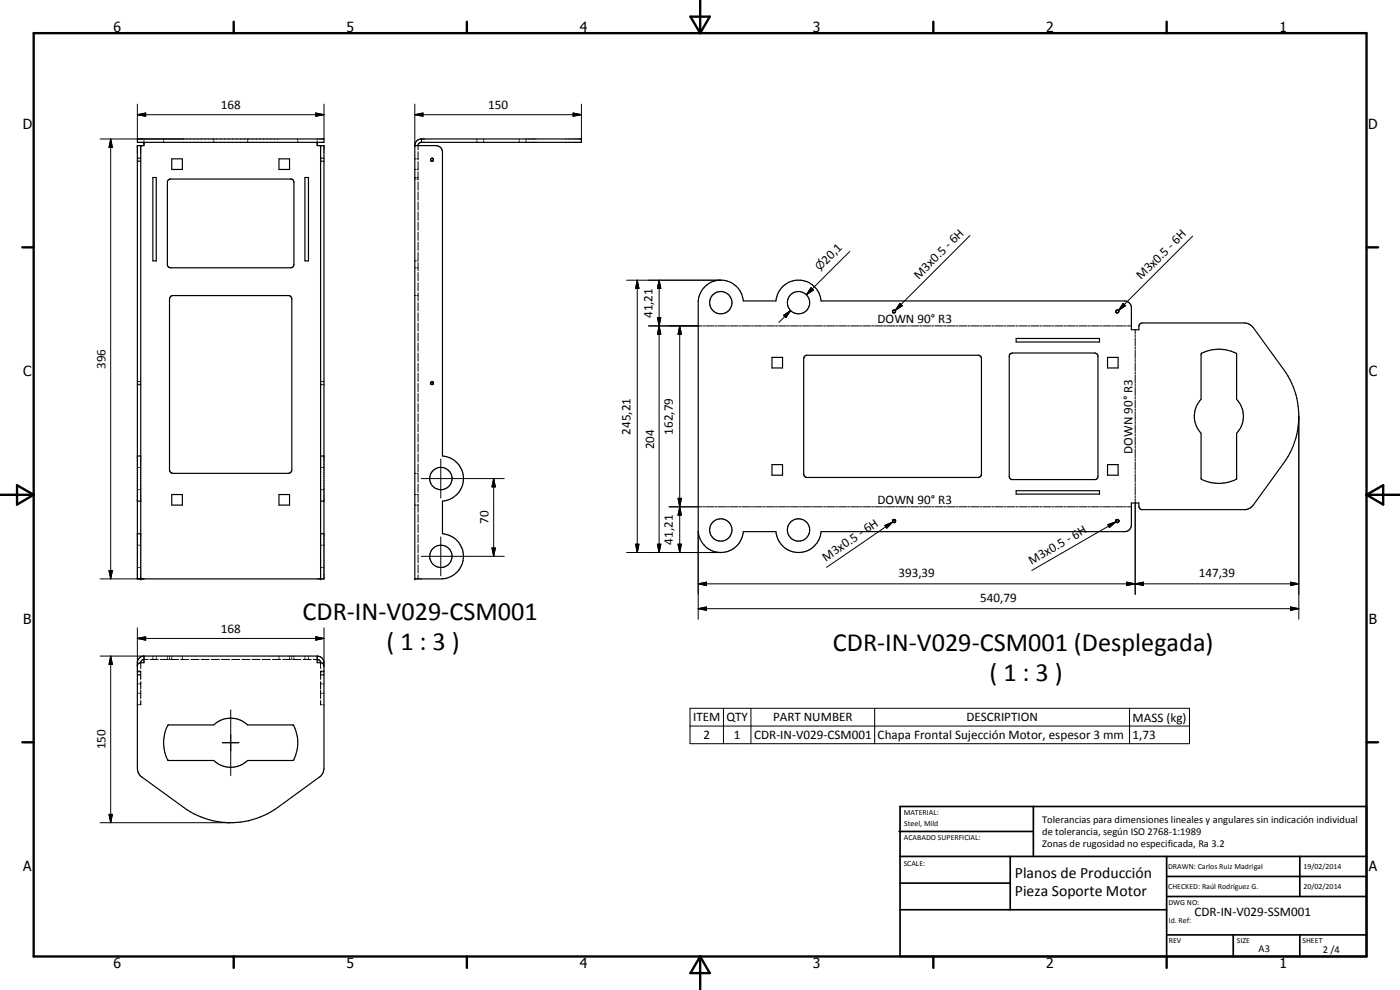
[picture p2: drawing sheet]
<svg xmlns="http://www.w3.org/2000/svg" width="420mm" height="297mm" viewBox="0 0 420 297" stroke-linecap="round" stroke-linejoin="round" font-family="sans-serif">
<g fill="none" stroke="#000" stroke-width=".35">
<path d="M41.2 41.7h56v1h-56zM42.2 43.7v130M43.2 42.7v1h-2v130h56v-130h-2v-1M45.9 53.3h1v25h-1zM50.4 54.1l.6-.4 36.7 .1 .5 .9v24.7a.94 .94 0 0 1-1 .9h-35.9l-.7-.2-.4-.5v-25.1zM51.6 47.7h3.1v3.1h-3.1zM83.7 47.7h3.2v3.1h-3.2zM91.5 53.3h1.1v25h-1.1zM96.2 43.7v130M124.5 43.7h6.3a1.98 1.98 0 0 1 2 1.6v91.5a6.8 6.8 0 0 1 6.3 6.8 6.8 6.8 0 0 1-6.3 6.8v9.7a6.8 6.8 0 0 1 6.3 6.8 6.8 6.8 0 0 1-6.3 6.8h-8.3v-130.4l.7-1.1 .9-.5h48.4v1h-48.2l-.6 .4-.2 .6M126.5 41.7v1M51.3 88.9l.4-.2h35.1l.5 .4 .3 .6v51.3l-.4 .8-.6 .2h-34.7l-.6-.2-.3-.3-.1-51.8z"/>
<path d="M209.5 90.3h.1M209.5 90.3v69.2M209.6 90.3a6.8 6.8 0 0 1 6.7-6.3 6.8 6.8 0 0 1 6.8 6.3h9.8a6.8 6.8 0 0 1 6.7-6.3 6.8 6.8 0 0 1 6.8 6.3h91.1a2.09 2.09 0 0 1 2 2v6.6h2.3l.1-1.4 .9-.6h30.7l1.2 .3 1.4 1.1 9.1 12.5a23.9 23.9 0 0 1 0 28.2l-9.1 12.6-1.4 1.1-.8 .2h-31.3l-.4-.2a1.84 1.84 0 0 1-.4-1.8h-2.3v6.6a2 2 0 0 1-2 2h-91.1a6.8 6.8 0 0 1-6.8 6.3 6.8 6.8 0 0 1-6.7-6.3h-9.8a6.8 6.8 0 0 1-6.8 6.3 6.8 6.8 0 0 1-6.7-6.3M231.7 107.2h3.2v3.2h-3.2zM241.4 107l.6-.4h51.8l.4 .2 .3 .8v34.6l-.2 .7-.8 .4h-51.3l-.6-.3-.4-.8v-34.6zM303.2 106.2l.7-.3h24.6l.8 .4 .2 .4v36.4l-.3 .6-.5 .2h-25.1l-.6-.6-.1-36.4zM305 101.6h25v1h-25zM332.4 107.2h3.2v3.2h-3.2zM360.5 106a11.1 11.1 0 0 1 10.6 .2v13.6a7.4 7.4 0 0 1 0 10.2v13.7a11 11 0 0 1-10.6 0v-13.7a7.4 7.4 0 0 1 0-10.2zM41.2 136.8h1M96.2 136.8h1M231.7 139.4h3.2v3.2h-3.2z"/>
<path d="M332.4 139.4h3.2v3.2h-3.2zM41.2 150.4h1M51.6 148.4h3.1v3.2h-3.1zM83.7 148.4h3.2v3.2h-3.2zM96.2 150.4h1M209.5 159.5h.1M305 147.2h25v1.1h-25zM335.1 156h.5l.1 .3-.1 .4h-.5l-.2-.2zM41.2 173.7h1M41.2 160.1h1M96.2 173.7h1M96.2 160.1h1"/>
<path d="M42.2 198.8l-.6 .3-.4 .5M43.2 196.8a2 2 0 0 0-2 2l.1 32.6 .9 1.5 12.9 9.4a24 24 0 0 0 28.2 0l12.9-9.4 .9-1.5 .1-32.6a2 2 0 0 0-2-2M43.2 196.8v2h-1M43.2 197.9l-.6 .2-.4 .7M43.2 196.8h52M95.2 196.8v2h1M95.2 197.9l.6 .2 .4 .7M96.2 198.8l.8 .4 .2 .7M50.4 217.6l13.8-.1a7.3 7.3 0 0 1 10.1 0l13.8 .1a11.4 11.4 0 0 1 0 10.5l-13.8 .1a7.4 7.4 0 0 1-10.1 0h-13.6a10.8 10.8 0 0 1-.2-10.6z"/>
<circle cx="129.6" cy="47.9" r=".41"/>
<circle cx="216.3" cy="90.8" r="3.4"/>
<circle cx="239.6" cy="90.8" r="3.4"/>
<circle cx="268.3" cy="93.5" r=".41"/>
<circle cx="335.3" cy="93.5" r=".42"/>
<circle cx="129.6" cy="114.9" r=".41"/>
<circle cx="132.3" cy="143.6" r="3.4"/>
<circle cx="216.3" cy="159" r="3.4"/>
<circle cx="239.7" cy="159" r="3.4"/>
<circle cx="268.3" cy="156.3" r=".42"/>
<circle cx="132.3" cy="166.9" r="3.4"/>
</g>
<g fill="none" stroke="#000" stroke-width=".3">
<path d="M41.2 34.4l2.5-.5v1zM41.2 31.2v10.5M41.2 34.4h56M94.7 33.9l2.5 .5-2.5 .5zM97.2 31.2v10.5M124.5 34.4l2.4-.5v1zM124.5 34.4h50M124.5 31.2v12.5M172 33.9l2.5 .5-2.5 .5zM174.5 31.2v10.5M30 41.7h25.1M33.2 41.7l.5 2.5h-1z"/>
<path d="M33.2 41.7v132M41.2 47.5h.4M41.2 48.3h.4M41.2 47.4h.4M41.2 48.4h.4M41.9 47.5h.3M41.9 48.3h.3M41.9 47.4h.3M41.9 48.4h.3M43.2 41.7v.3M43.2 42.3v.4M49.1 41.7v.3"/>
<path d="M49.1 42.3v.4M64.2 41.7v.3M64.2 42.3v.4M74.3 41.7v.3M74.3 42.3v.4M89.4 41.7v.3M89.4 42.3v.4M95.2 41.7v.3M95.2 42.3v.4M96.2 47.5h.4M96.2 48.3h.4M96.2 47.4h.4"/>
<path d="M96.2 48.4h.4M96.9 47.5h.3M96.9 48.3h.3M96.9 47.4h.3M96.9 48.4h.3M124.5 53.3h.3M124.5 50.8h.3M124.5 47.7h.3M124.5 53.7h.3M125.1 53.3h.4M125.1 50.8h.4M125.1 47.7h.4"/>
<path d="M125.1 53.7h.4M125.5 43.7v1.2M125.5 45.5v2.4M125.5 48.5v2.5M125.5 51.6v2.4M125.5 54.6v2.4M125.5 57.6v2.4M129.6 47.4l.4 .2a.49 .49 0 0 1-.1 .8 .49 .49 0 0 1-.8-.4M143.1 41.7v.3M143.1 42.3v.4M145.1 41.7v.3M145.1 42.3v.4"/>
<path d="M155.8 41.7v.3M155.8 42.3v.4M157.8 41.7v.3M157.8 42.3v.4M124.5 78.3h.3M125.1 78.3h.4M125.5 60.6v2.4M125.5 63.6v2.5M125.5 66.7v2.4M125.5 69.7v2.4M125.5 72.7v2.4M125.5 75.7v2.4"/>
<path d="M125.5 78.8v2.4M255 75.4l-13 13M291.1 70.7l-22.4 22.4M357.9 70.9l-22.2 22.2M124.5 80.3h.3M124.5 88.7h.3M125.1 80.3h.4M125.1 88.7h.4M125.5 81.8v2.4M125.5 84.8v2.4M125.5 87.8v2.5M125.5 90.8v2.5"/>
<path d="M125.5 93.9v2.4M125.5 96.9v2.4M125.5 99.9v2.5M188.1 84.1h28.2M191.3 84.1l.5 2.4h-1.1zM191.3 84.1v81.7M194.6 97.8h16.1M197.3 95.3h1l-.5 2.5zM197.3 95.3l1 5h-1l1-5zM197.8 97.8l.5 2.5h-1zM197.8 84.1l.5 2.4h-1zM197.8 84.1v81.7"/>
<path d="M204 97.8l.5 2.5h-1zM204 97.8v68M211 97.8h.7M212 97.8h2.4M214.7 97.8h.6M215.5 97.8h2.5M218.3 97.8h.6M219.1 97.8h2.5M221.9 97.8h.6M222.8 97.8h2.4M225.5 97.8h.6M226.4 97.8h2.4"/>
<path d="M229.1 97.8h.6M230 97.8h2.4M232.7 97.8h.6M233.6 97.8h2.4M235.2 94.6l2.1-1.4-1.4 2.1zM236.3 97.8h.6M237.2 97.8h2.4M237.3 93.2l-3.5 3.5M239.9 97.8h.6M240.8 97.8h2.4M243.4 86.3l.7 .7-2.1 1.4zM243.5 97.8h.7"/>
<path d="M244.4 97.8h2.4M247.2 97.8h.6M248.1 97.8h2.4M250.8 97.8h.6M251.7 97.8h2.4M254.4 97.8h.6M255.3 97.8h2.4M258 97.8h.6M258.9 97.8h2.4M261.6 97.8h.6M262.5 97.8h2.4M265.2 97.8h.6"/>
<path d="M266.1 97.8h2.4M268.8 93.6l-.3-.6h-.3a.49 .49 0 0 0-.4 .5 .49 .49 0 0 0 .5 .5M268.8 97.8h.6M269.7 97.8h2.4M270.1 91l.7 .7-2.1 1.4zM272.4 97.8h.6M273.3 97.8h2.4M276 97.8h.6M276.9 97.8h2.4M279.6 97.8h.6M280.6 97.8h2.4M283.3 97.8h.6"/>
<path d="M284.2 97.8h2.4M286.9 97.8h.6M287.8 97.8h2.4M290.5 97.8h.6M291.4 97.8h2.4M294.1 97.8h.6M295 97.8h2.4M297.7 97.8h.6M298.6 97.8h2.4M301.3 97.8h.6M302.2 97.8h2.4M305 97.8h.5"/>
<path d="M305.8 97.8h2.5M308.6 97.8h.5M309.4 97.8h2.5M312.2 97.8h.5M313.1 97.8h2.4M315.8 97.8h.6M316.7 97.8h2.4M319.4 97.8h.6M320.3 97.8h2.4M323 97.8h.6M323.9 97.8h2.4M326.6 97.8h.6"/>
<path d="M327.5 97.8h2.4M330.2 97.8h.6M331.1 97.8h2.4M333.8 97.8h.6M334.7 97.8h2.4M335.6 93.1l.2 .5M335.6 93.1l-.4-.1-.4 .3v.4l.4 .3M337.1 91l.7 .7-2.1 1.4zM337.4 97.8h.6M338.4 97.8h1.1M340.7 98.9v1.3M41.2 114.5h.4"/>
<path d="M41.2 115.3h.4M41.2 114.4h.4M41.2 115.4h.4M41.9 114.5h.3M41.9 115.3h.3M41.9 114.4h.3M41.9 115.4h.3M96.2 114.5h.4M96.2 115.3h.4M96.2 114.4h.4M96.2 115.4h.4M96.9 114.5h.3"/>
<path d="M96.9 115.3h.3M96.9 114.4h.3M96.9 115.4h.3M125.5 103v2.4M125.5 106v2.4M125.5 109v2.4M125.5 112v2.4M125.5 115.1v2.4M125.5 118.1v2.4M129.6 114.4l.5 .3v.4a.49 .49 0 0 1-.5 .3 .49 .49 0 0 1-.5-.4M340.7 100.5v.6M340.7 101.4v2.5"/>
<path d="M340.7 104.2v.6M340.7 105.1v2.5M340.7 107.9v.6M340.7 108.8v2.5M340.7 111.6v.6M340.7 112.5v2.5M340.7 115.3v.7M340.7 116.2v2.5M340.7 119v.6M340.7 120v2.4M125.5 121.1v2.4M125.5 124.1v2.4"/>
<path d="M125.5 127.1v2.4M125.5 130.2v2.4M125.5 133.2v2.4M125.5 136.2v2.4M125.5 139.2v2.4M132.3 137.7v11.7M340.7 122.7v.7M340.7 123.7v2.5M340.7 126.4v.7M340.7 127.4v2.4M340.7 130.2v.6M340.7 131.1v2.5"/>
<path d="M340.7 133.9v.6M340.7 134.8v2.5M340.7 137.6v.6M340.7 138.6v2.4M389.8 124.9v60.9M41.2 140.3h.4M41.2 146.9h.4M41.9 140.3h.3M41.9 146.9h.3M96.2 140.3h.4M96.2 146.9h.4M96.9 140.3h.3"/>
<path d="M96.9 146.9h.3M124.5 151.6h.3M124.5 148.4h.3M124.5 142h.3M125.1 151.6h.4M125.1 148.4h.4M125.1 142h.4M125.5 142.2v2.5M125.5 145.3v2.4M125.5 148.3v2.4M125.5 151.3v2.4M125.5 154.3v2.5"/>
<path d="M125.5 157.4v2.4M126.4 143.6h24.9M148.2 143.6l.5 2.5h-1.1zM148.2 143.6v23.3M200.8 152.1h9.9M203.5 149.5h1l-.5 2.6zM203.5 149.5h1l-1 5.1h1zM204 152.1l.5 2.5h-1zM209.5 159.5v26.3M211 152.1h.7M212 152.1h2.4M214.7 152.1h.6"/>
<path d="M215.5 152.1h2.5M218.3 152.1h.6M219.1 152.1h2.5M221.9 152.1h.6M222.8 152.1h2.4M225.5 152.1h.6M226.4 152.1h2.4M229.1 152.1h.6M230 152.1h2.4M232.7 152.1h.6M233.6 152.1h2.4M236.3 152.1h.6"/>
<path d="M237.2 152.1h2.4M239.9 152.1h.6M240.8 152.1h2.4M243.5 152.1h.7M244.4 152.1h2.4M247.2 152.1h.6M248.1 152.1h2.4M250.8 152.1h.6M251.7 152.1h2.4M254.4 152.1h.6M255.3 152.1h2.4M258 152.1h.6"/>
<path d="M258.9 152.1h2.4M261.6 152.1h.6M262.5 152.1h2.4M265.2 152.1h.6M265.5 157.6l2.4-1-1.8 1.9zM266.1 152.1h2.4M267.9 156.6l.7 .2M267.9 156.6l-19.8 13.6M268.6 156l-.5-.1-.3 .5M268.6 156l.2 .2M268.8 156.2v.2M268.8 156.4l-.2 .4"/>
<path d="M268.8 152.1h.6M269.7 152.1h2.4M272.4 152.1h.6M273.3 152.1h2.4M276 152.1h.6M276.9 152.1h2.4M279.6 152.1h.6M280.6 152.1h2.4M283.3 152.1h.6M284.2 152.1h2.4M286.9 152.1h.6M287.8 152.1h2.4"/>
<path d="M290.5 152.1h.6M291.4 152.1h2.4M294.1 152.1h.6M295 152.1h2.4M297.7 152.1h.6M298.6 152.1h2.4M301.3 152.1h.6M302.2 152.1h2.4M305 152.1h.5M305.8 152.1h2.5M308.6 152.1h.5M309.4 152.1h2.5"/>
<path d="M312.2 152.1h.5M313.1 152.1h2.4M315.8 152.1h.6M316.7 152.1h2.4M319.4 152.1h.6M320.3 152.1h2.4M323 152.1h.6M323.9 152.1h2.4M326.6 152.1h.6M327.5 152.1h2.4M330.2 152.1h.6M331.1 152.1h2.4"/>
<path d="M332.5 157.4l2.4-.8-2 1.7zM333.8 152.1h.6M334.7 152.1h2.4M334.9 156.6l.5 .2M334.9 156.6l-25.2 14.6M335 156l-.2 .4M335.1 155.9l-.1 .1M335.4 155.9l.3 .2M335.5 155.9l-.5 .1M335.5 155.9l.2 .1M335.5 156.8h-.1M335.7 156l.1 .4"/>
<path d="M335.7 156.1l.1 .2M335.8 156.4l-.2 .4M335.8 156.4l-.4 .4M337.4 152.1h.6M338.4 152.1h1.1M340.7 141.3v.6M340.7 142.2v2.5M340.7 145v.7M340.7 146v2.5M340.7 148.8v.6M340.7 149.6v28.8M30 173.7h13.2"/>
<path d="M32.7 171.2h1l-.5 2.5zM41.2 163.6h.4M41.2 170.3h.4M41.9 163.6h.3M41.9 170.3h.3M96.2 163.6h.4M96.2 170.3h.4M96.9 163.6h.3M96.9 170.3h.3M125.5 160.4v2.4M125.5 163.4v2.4M125.5 166.4v2.4"/>
<path d="M125.5 169.5v2.4M125.5 172.5v1.2M126.4 166.9h24.9M132.3 161.1v11.7M147.6 164.4h1.1l-.5 2.5zM188.1 165.8h28.2M190.7 163.3h1.1l-.5 2.5zM197.3 163.3h1l-.5 2.5zM203.5 163.3h1l-.5 2.5zM209.5 175.2l2.5-.5v1zM209.5 175.2h180.3M338.1 174.7l2.6 .5-2.6 .5z"/>
<path d="M340.7 175.2l2.5-.5v1zM387.3 174.7l2.5 .5-2.5 .5zM30 196.8h13.2M33.2 196.8l.5 2.5h-1zM33.2 196.8v50M41.2 191.6l2.5-.5v1zM41.2 191.6h56M41.2 188.4v11.5M42.2 198.8v1.8M43.2 197.9h1.2M45 197.9h2.5M45.9 196.8v.4"/>
<path d="M45.9 197.5v.4M46.9 196.8v.4M46.9 197.5v.4M48.1 197.9h2.5M50.2 196.8v.4M50.2 197.5v.4M50.9 196.8v.4M50.9 197.5v.4M51.2 197.9h2.4M51.6 196.8v.4M51.6 197.5v.4M54.3 197.9h2.4"/>
<path d="M54.7 196.8v.4M54.7 197.5v.4M57.3 197.9h2.4M60.4 197.9h2.4M63.4 197.9h2.5M66.5 197.9h2.4M69.5 197.9h2.5M72.6 197.9h2.4M75.6 197.9h2.5M78.7 197.9h2.4M81.8 197.9h2.4M83.7 196.8v.4"/>
<path d="M83.7 197.5v.4M84.8 197.9h2.5M86.9 196.8v.4M86.9 197.5v.4M87.6 196.8v.4M87.6 197.5v.4M87.9 197.9h2.4M88.2 196.8v.4M88.2 197.5v.4M91 197.9h2.4M91.5 196.8v.4M91.5 197.5v.4"/>
<path d="M92.6 196.8v.4M92.6 197.5v.4M94 197.9h1.2M94.7 191.1l2.5 .5-2.5 .5zM96.2 198.8v1.8M97.2 188.4v11.5M209.5 182.6l2.5-.5v1zM209.5 182.6h180.3M387.3 182.1l2.5 .5-2.5 .5zM41.2 205.2h.4M41.2 211.5h.4M41.2 201.6h.4"/>
<path d="M41.2 202.4h.4M41.2 201.5h.4M41.2 202.5h.4M41.2 201.3h.4M41.2 208h.4M41.9 205.2h.3M41.9 201.6h.3M41.9 202.4h.3M41.9 201.5h.3M41.9 202.5h.3M41.9 201.3h.3M41.9 208h.3"/>
<path d="M42.2 206.4h.1M42.2 201.5v2.3M42.2 204.5v1.9M42.2 207.1v2.5M42.2 210.2v1.3h-.3M69.2 213v19.7M96.2 206.4h.1M96.2 201.5v2.3M96.2 204.5v1.9M96.2 207.1v2.5M96.2 210.2v1.3h.4M96.2 205.2h.4"/>
<path d="M96.2 201.6h.4M96.2 202.4h.4M96.2 201.5h.4M96.2 202.5h.4M96.2 201.3h.4M96.2 208h.4M96.9 205.2h.3M96.9 211.5h.3M96.9 201.6h.3M96.9 202.4h.3M96.9 201.5h.3M96.9 202.5h.3"/>
<path d="M96.9 201.3h.3M96.9 208h.3M207.1 212.5h149.9v10.6h-149.9zM207.1 217.8h149.9M217.1 212.5v10.6M225.4 212.5v10.6M262.5 212.5v10.6M339 212.5v10.6M66.7 222.8h5M30 246.8h39.2M32.7 244.3h1l-.5 2.5z"/>
</g>
<g fill="#000">
<circle cx="42.2" cy="43.7" r=".18"/>
<circle cx="43.2" cy="42.7" r=".18"/>
<circle cx="95.2" cy="42.7" r=".18"/>
<circle cx="96.2" cy="43.7" r=".18"/>
<circle cx="124.5" cy="43.7" r=".18"/>
<circle cx="42.2" cy="173.7" r=".18"/>
<circle cx="96.2" cy="173.7" r=".18"/>
<circle cx="124.5" cy="173.7" r=".18"/>
</g>
<g fill="none" stroke="#000" stroke-width=".71">
<path d="M10.1 9.9h400v277.1h-400zM70.1 6.5v3.4M140.1 6.5v3.4M207.2 5h5.8l-2.9 4.9zM210.1 0v9.9M280.1 6.5v3.4M350.1 6.5v3.4M6.7 74.2h3.4M410.1 74.2h3.5M.1 148.5h10M5.1 145.6l5 2.9-5 2.9zM410.1 148.5h10"/>
<path d="M410.1 148.5l5-2.9v5.8zM6.7 222.7h3.4M410.1 222.7h3.5M70.1 287v3.4M140.1 287v3.4M210.1 287v10M210.1 287l2.9 5h-5.8zM280.1 287v3.4M350.1 287v3.4"/>
</g>
<g fill="none" stroke="#000" stroke-width=".51">
<path d="M269.8 249.5h40.3M270.1 242h140v45h-140zM270.1 257h140M303.2 257v16M310.1 242v15M350.1 257v30M390.1 257v12M270.1 265h33.1M270.1 273h80M350.1 269h60M350.1 263h60M350.1 280.5h60"/>
<path d="M370.1 280.5v6.5M390.1 280.5v6.5"/>
</g>
<g fill="#000">
<path d="M41.2 34.4l2.5-.5v1zM94.7 33.9l2.5 .5-2.5 .5zM124.5 34.4l2.4-.5v1zM172 33.9l2.5 .5-2.5 .5zM33.2 41.7l.5 2.5h-1zM191.3 84.1l.5 2.4h-1.1zM197.3 95.3h1l-.5 2.5zM197.8 84.1l.5 2.4h-1zM235.2 94.6l2.1-1.4-1.4 2.1zM243.4 86.3l.7 .7-2.1 1.4zM270.1 91l.7 .7-2.1 1.4zM337.1 91l.7 .7-2.1 1.4z"/>
<path d="M197.8 97.8l.5 2.5h-1zM204 97.8l.5 2.5h-1zM148.2 143.6l.5 2.5h-1.1zM203.5 149.5h1l-.5 2.6zM204 152.1l.5 2.5h-1zM265.5 157.6l2.4-1-1.8 1.9zM332.5 157.4l2.4-.8-2 1.7zM32.7 171.2h1l-.5 2.5zM147.6 164.4h1.1l-.5 2.5zM190.7 163.3h1.1l-.5 2.5zM197.3 163.3h1l-.5 2.5zM203.5 163.3h1l-.5 2.5z"/>
<path d="M209.5 175.2l2.5-.5v1zM338.1 174.7l2.6 .5-2.6 .5zM340.7 175.2l2.5-.5v1zM387.3 174.7l2.5 .5-2.5 .5zM33.2 196.8l.5 2.5h-1zM41.2 191.6l2.5-.5v1zM94.7 191.1l2.5 .5-2.5 .5zM209.5 182.6l2.5-.5v1zM387.3 182.1l2.5 .5-2.5 .5zM32.7 244.3h1l-.5 2.5z"/>
</g>
<g font-size="7.9">
<text x="90.8" y="186">CDR-IN-V029-CSM001</text>
<text x="116" y="194.9">( 1 : 3 )</text>
<text x="249.9" y="195.5">CDR-IN-V029-CSM001 (Desplegada)</text>
<text x="297" y="204.4">( 1 : 3 )</text>
</g>
<g font-size="4.7">
<text x="304.6" y="263.5">Planos de Producción</text>
<text x="304.6" y="268.9">Pieza Soporte Motor</text>
</g>
<g font-size="4.2">
<text x="34" y="9.6">6</text>
<text x="104" y="9.6">5</text>
<text x="174" y="9.6">4</text>
<text x="244" y="9.6">3</text>
<text x="314" y="9.6">2</text>
<text x="384" y="9.6">1</text>
<text x="6.8" y="38.7">D</text>
<text x="410.6" y="38.7">D</text>
<text x="7" y="112.9">C</text>
<text x="410.8" y="112.9">C</text>
<text x="7" y="187.1">B</text>
<text x="410.8" y="187.1">B</text>
<text x="7" y="261.4">A</text>
<text x="410.8" y="261.4">A</text>
<text x="34" y="290.4">6</text>
<text x="104" y="290.4">5</text>
<text x="174" y="290.4">4</text>
<text x="244" y="290.4">3</text>
<text x="314" y="290.4">2</text>
<text x="384" y="290.4">1</text>
</g>
<g font-size="3.9">
<text x="66.2" y="32.9">168</text>
<text x="146.5" y="32.9">150</text>
<text x="248" y="79.4" transform="rotate(-45 248 79.4)">20,1</text>
<text x="275.7" y="83.9" transform="rotate(-45 275.7 83.9)">M3x0.5 - 6H</text>
<text x="342.5" y="84.1" transform="rotate(-45 342.5 84.1)">M3x0.5 - 6H</text>
<text x="195.8" y="95.4" transform="rotate(-90 195.8 95.4)">41,21</text>
<text x="263.4" y="97">DOWN 90° R3</text>
<text x="31.7" y="110.7" transform="rotate(-90 31.7 110.7)">396</text>
<text x="189.2" y="130.4" transform="rotate(-90 189.2 130.4)">245,21</text>
<text x="201.9" y="130.4" transform="rotate(-90 201.9 130.4)">162,79</text>
<text x="196.3" y="134.8" transform="rotate(-90 196.3 134.8)">204</text>
<text x="339.9" y="136.1" transform="rotate(-90 339.9 136.1)">DOWN 90° R3</text>
<text x="263.4" y="151.3">DOWN 90° R3</text>
<text x="146.6" y="157.3" transform="rotate(-90 146.6 157.3)">70</text>
<text x="201.9" y="163.4" transform="rotate(-90 201.9 163.4)">41,21</text>
<text x="247.8" y="168.5" transform="rotate(-35 247.8 168.5)">M3x0.5 - 6H</text>
<text x="269.6" y="173.1">393,39</text>
<text x="309.5" y="169.4" transform="rotate(-30 309.5 169.4)">M3x0.5 - 6H</text>
<text x="359.7" y="173.1">147,39</text>
<text x="294.2" y="180.5">540,79</text>
<text x="66.2" y="190">168</text>
<text x="208" y="216.5">ITEM</text>
<text x="211.1" y="221.7">2</text>
<text x="218" y="216.5">QTY</text>
<text x="220.2" y="221.7">1</text>
<text x="226.3" y="221.7">CDR-IN-V029-CSM001</text>
<text x="232" y="216.5">PART NUMBER</text>
<text x="263.4" y="221.9">Chapa Frontal Sujección Motor, espesor 3 mm</text>
<text x="290" y="216.5">DESCRIPTION</text>
<text x="339.9" y="216.5">MASS (kg)</text>
<text x="339.9" y="221.7">1,73</text>
<text x="31.7" y="224.8" transform="rotate(-90 31.7 224.8)">150</text>
<text x="358.5" y="275">CDR-IN-V029-SSM001</text>
</g>
<text font-size="3.3" x="246.1" y="81.4" transform="rotate(-45 246.1 81.4)">n</text>
<g font-size="3.1">
<text x="312.7" y="246.8">Tolerancias para dimensiones lineales y angulares sin indicación individual</text>
<text x="312.7" y="250.4">de tolerancia, según ISO 2768-1:1989</text>
<text x="312.7" y="254">Zonas de rugosidad no especificada, Ra 3.2</text>
<text x="377.7" y="285.6">A3</text>
<text x="397" y="285.9">2 /4</text>
</g>
<g font-size="2.4">
<text x="271.2" y="244.4">MATERIAL:</text>
<text x="271.3" y="252">ACABADO SUPERFICIAL:</text>
<text x="271.4" y="247.9">Steel, Mild</text>
<text x="271.2" y="259.7">SCALE:</text>
<text x="350.6" y="260.8">DRAWN: Carlos Ruiz Madrigal</text>
<text x="391.2" y="260.6">19/02/2014</text>
<text x="350.6" y="266.9">CHECKED: Raúl Rodríguez G.</text>
<text x="391.2" y="266.7">20/02/2014</text>
<text x="350.6" y="271.4">DWG NO:</text>
<text x="350.8" y="276.9">Id. Ref:</text>
<text x="350.8" y="282.8">REV</text>
<text x="371.2" y="282.9">SIZE</text>
<text x="390.9" y="282.9">SHEET</text>
</g>
</svg>
